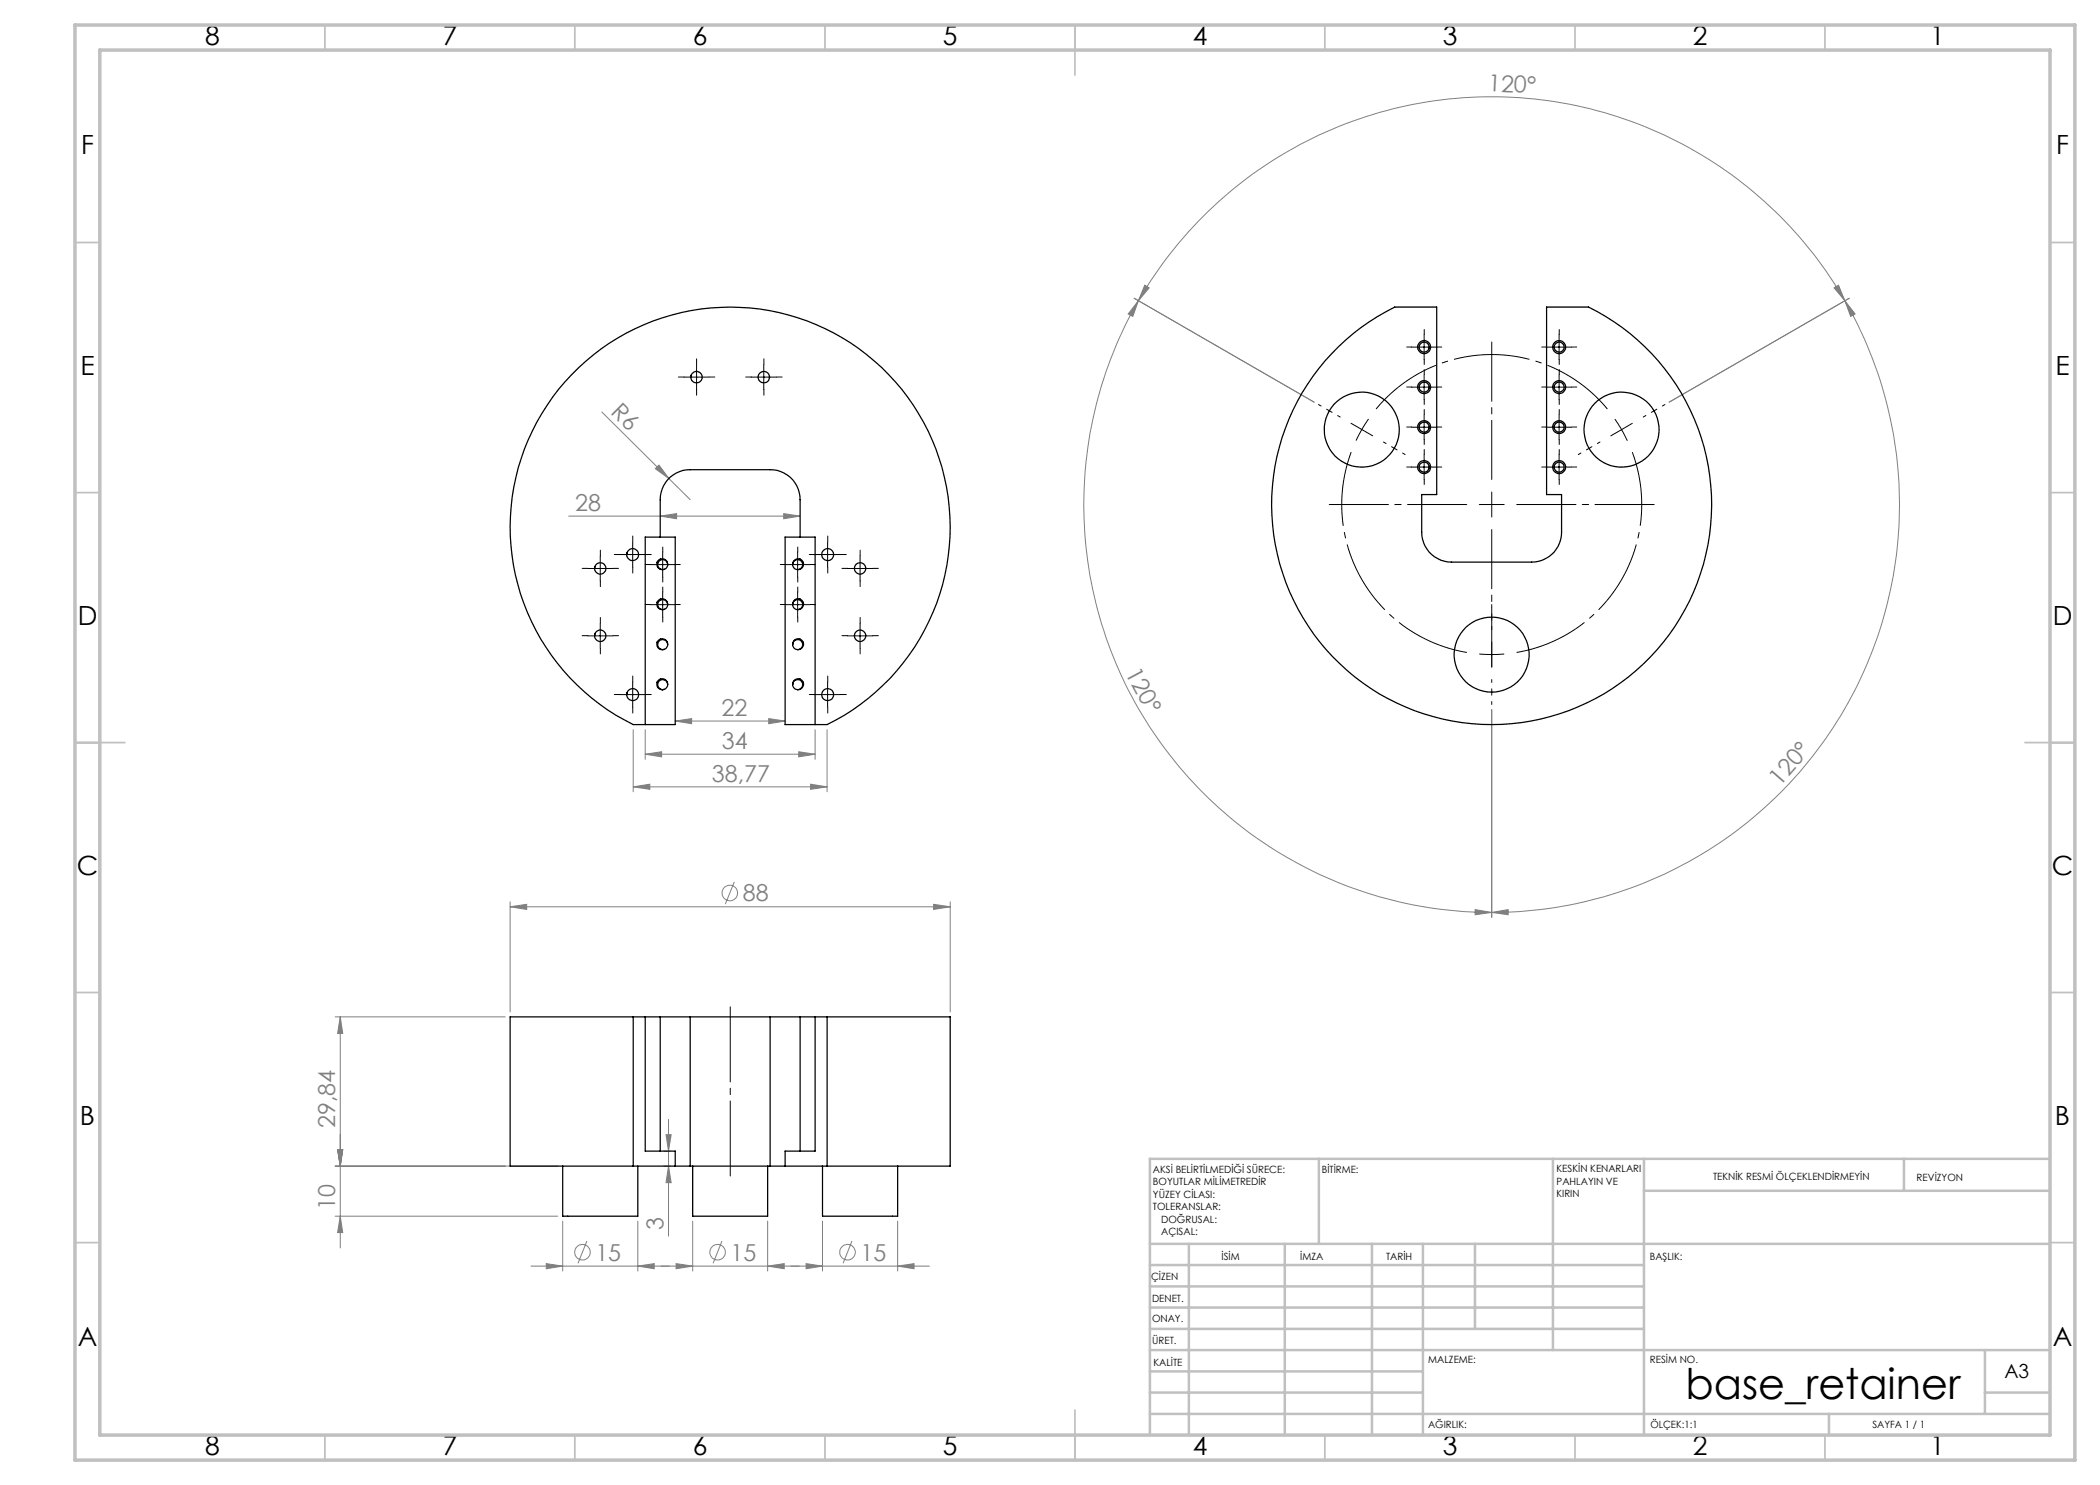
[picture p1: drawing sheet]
<svg xmlns="http://www.w3.org/2000/svg" width="420mm" height="297mm" viewBox="0 0 420 297" stroke-linecap="round" stroke-linejoin="round" font-family="sans-serif">
<g fill="none" stroke="#808080" stroke-width=".2">
<path d="M226.8 59.7l36 20.7M229 57l.8 .6-2.1 2.5zM366.8 57.6l.9-.6 1.3 3.1zM369.9 59.7l-36.1 20.7M227.7 60.1a81.6 81.6 0 0 1 141.3 0M227.7 60.1l-1.1 3.2-1-.5zM227.7 60.1a81.6 81.6 0 0 0 70.6 122.4M369 60.1l2 2.7-.9 .5zM369 60.1a81.6 81.6 0 0 1-70.7 122.4M120.4 82.4l17.6 17.5M131.1 93.7l.7-.7 2 2.7zM113.7 103.2h46.3"/>
<path d="M132 103.2l3.3-.5v1zM156.7 102.7l3.3 .5-3.3 .5zM126.6 157.4l3.4-.6v1.1zM126.6 145.9v12.5M126.6 157.4h38.8M129 150.8l3.3-.4v1zM129 145.9v6M129 150.8h34M135 144.2l3.3-.5v1zM135 144.2h22M153.7 143.7l3.3 .5-3.3 .5zM159.7 150.4l3.3 .4-3.3 .6z"/>
<path d="M162.1 156.8l3.3 .6-3.3 .5zM163 145.9v6M165.4 145.9v12.5M298.3 141.9v41.6M146.9 176.4l-1.8 4.4M102 181.4l3.3-.5v1zM102 180.4v22M102 181.4h88M186.7 180.9l3.3 .5-3.3 .5zM190 180.4v22M295 181.9l3.3 .6-3.3 .4zM298.3 182.5l3.3-.6v1z"/>
<path d="M67 203.4h34M68.1 203.4l.4 3.3h-1zM68.1 203.4v46.2M67 233.2h44.5M67.5 229.9h1l-.4 3.3zM132.7 233.2h1.3M132.7 230.2h1.3M133.2 226.9h1l-.5 3.3zM133.7 223.9v23.3M133.7 233.2l.5 3.3h-1zM67 243.2h44.5M68.1 243.2l.4 3.3h-1z"/>
<path d="M106.2 253.2h79.7M109.3 252.7l3.2 .5-3.2 .5zM112.5 244.2v10M117.4 248.2l-1.8 4.5M127.6 253.2l3.2-.5v1zM127.6 244.2v10M135.2 252.7l3.3 .5-3.3 .5zM138.5 244.2v10M144.4 248.2l-1.8 4.5M153.5 253.2l3.3-.5v1zM153.5 244.2v10M161.2 252.7l3.3 .5-3.3 .5z"/>
<path d="M164.5 244.2v10M170.4 248.2l-1.8 4.5M179.5 253.2l3.3-.5v1zM179.5 244.2v10"/>
<circle cx="146" cy="178.6" r="1.55"/>
<circle cx="116.5" cy="250.4" r="1.56"/>
<circle cx="143.5" cy="250.4" r="1.56"/>
<circle cx="169.5" cy="250.4" r="1.56"/>
</g>
<path d="M272.4 85.9l-1.2 2.2M272.4 85.9l1.3-2.1M298.3 130.9l2.5-.1M298.3 130.9l-2.5-.1" fill="none" stroke="#000" stroke-width=".2" stroke-dasharray="15.2 1.3 1.3 1.3" stroke-linecap="butt"/>
<path d="M270.2 90.4a30 30 0 0 0 23.2 40.1M321.5 81.8a30 30 0 0 0-46.3 0M303.3 130.5a30 30 0 0 0 23.2-40.1" fill="none" stroke="#000" stroke-width=".2" stroke-dasharray="15.2 1.3 1.3 1.3" stroke-dashoffset=".3" stroke-linecap="butt"/>
<g fill="none" stroke="#000" stroke-width=".2">
<path d="M136.8 75.4h5M139.3 72.9v5M150.2 75.4h5.1M152.8 72.9v5M282.3 69.4h5M282.3 77.4h5M284.8 66.9v5M284.8 74.9v5M309.3 69.4h5M309.3 77.4h5M311.8 66.9v5M311.8 74.9v5"/>
<path d="M282.3 85.4h5M282.3 93.4h5M284.8 82.9v5M284.8 90.9v5M309.3 85.4h5M309.3 93.4h5M311.8 82.9v5M311.8 90.9v5M323 83.8l1.3 2.1M324.3 85.9l1.2 2.3M324.3 85.9l-2.1 1.3M326.5 84.7l-2.2 1.2"/>
<path d="M117.5 113.7h5.1M120.1 111.2v5M124 110.9h5M126.5 108.4v5M130 112.9h5M132.5 110.4v5M132.5 118.4v5M157 112.9h5M159.5 110.4v5M159.5 118.4v5M163 110.9h5M165.5 108.4v5"/>
<path d="M169.5 113.7h5M172 111.2v5M117.5 127.2h5.1M120.1 124.7v4.9M124 138.9h5M126.5 136.4v5M130 120.9h5M157 120.9h5M163 138.9h5M165.5 136.4v5M169.5 127.2h5M172 124.7v4.9"/>
</g>
<g fill="none" stroke="#000" stroke-width=".2" stroke-dasharray="15.2 1.3 1.3 1.3">
<path d="M136.8 75.4h-1.1M139.3 72.9v-1.1M139.3 77.9v1.1M141.8 75.4h1.2M150.3 75.4h-1.2M152.8 72.9v-1.1M152.8 77.9v1.1M155.3 75.4h1.1M282.3 69.4h-1M282.3 77.4h-1M284.8 66.9v-1M284.8 71.9v1"/>
<path d="M284.8 74.9v-1M284.8 79.9v1M287.3 69.4h1M287.3 77.4h1M309.3 69.4h-1M309.3 77.4h-1M311.8 66.9v-1M311.8 71.9v1M311.8 74.9v-1M311.8 79.9v1M314.3 69.4h1M314.3 77.4h1"/>
<path d="M272.4 85.9l-2.2-1.2M272.4 85.9l2.1 1.3M282.3 85.4h-1M282.3 93.4h-1M284.8 82.9v-1M284.8 87.9v1M284.8 90.9v-1M284.8 95.9v1M287.3 85.4h1M287.3 93.4h1M309.3 85.4h-1M309.3 93.4h-1"/>
<path d="M311.8 82.9v-1M311.8 87.9v1M311.8 90.9v-1M311.8 95.9v1M314.3 85.4h1M314.3 93.4h1M117.6 113.7h-1.2M120.1 111.2v-1.2M120.1 116.2v1.1M122.6 113.7h1.1M124.1 110.9h-1.2M126.6 108.4v-1.2"/>
<path d="M126.6 113.4v1.2M129.1 110.9h1.2M130.1 112.9h-1M132.6 118.4v-1M132.6 110.4v-1M132.6 115.4v1M135.1 112.9h1M157.1 112.9h-1M159.6 118.4v-1M159.6 110.4v-1M159.6 115.4v1M162.1 112.9h1"/>
<path d="M163.1 110.9h-1.2M165.6 108.4v-1.2M165.6 113.4v1.2M168.1 110.9h1.2M169.5 113.7h-1.1M172 111.2v-1.2M172 116.2v1.1M174.5 113.7h1.2M298.3 100.9v-2.5M298.3 100.9h-2.5M298.3 100.9v2.5M298.3 100.9h2.5"/>
<path d="M117.6 127.1h-1.2M120.1 124.6v-1.1M120.1 129.6v1.2M122.6 127.1h1.1M124.1 138.9h-1.2M126.6 136.4v-1.2M129.1 138.9h1.2M130.1 120.9h-1M132.6 123.4v1M135.1 120.9h1M157.1 120.9h-1M159.6 123.4v1"/>
<path d="M162.1 120.9h1M163.1 138.9h-1.2M165.6 136.4v-1.2M168.1 138.9h1.2M169.5 127.1h-1.1M172 124.6v-1.1M172 129.6v1.2M174.5 127.1h1.2M298.3 130.9v2.5M298.3 130.9v-2.5M126.6 141.4v1.2M165.6 141.4v1.2"/>
</g>
<path d="M268 83.4l-4.3-2.5M276.7 88.4l4.3 2.5M320 88.4l-4.3 2.5M328.7 83.4l4.3-2.5M298.3 135.9v5M298.3 125.9v-5" fill="none" stroke="#000" stroke-width=".2" stroke-dasharray="15.2 1.3 1.3 1.3" stroke-dashoffset="14.6"/>
<path d="M298.3 95.9v-27.5M293.3 100.9h-27.5M298.3 105.9v27.5M303.3 100.9h27.5" fill="none" stroke="#000" stroke-width=".2" stroke-dasharray="15.2 1.3 1.3 1.3" stroke-dashoffset="3.4"/>
<path d="M146.1 201.4v33.8" fill="none" stroke="#000" stroke-width=".2" stroke-dasharray="15.2 1.3 1.3 1.3" stroke-dashoffset=".2"/>
<g fill="none" stroke="#c0c0c0" stroke-width=".35">
<path d="M65 5v5M115 5v5M165 5v5M215 5v10M265 5v5M315 5v5M365 5v5M15 48.5h5M410 48.5h5M15 98.5h5M410 98.5h5M15 148.5h10"/>
<path d="M405 148.5h10M15 198.5h5M410 198.5h5M15 248.5h5M410 248.5h5M65 287v5M115 287v5M165 287v5M215 282v10M265 287v5M315 287v5M365 287v5"/>
</g>
<g fill="none" stroke="#c0c0c0" stroke-width=".5">
<path d="M263.8 231.8v17M310.6 231.8v38.2M328.8 231.8v55.2M328.8 238.2h81.2M380.8 231.8v6.4M410 231.8h-180v55.2M230 248.8h180M230 257.3h98.8M230 253h98.8M237.8 248.8v38.2M257 248.8v38.2M274.4 248.8v38.2"/>
<path d="M284.6 248.8v38.2M295 248.8v17M230 265.8h98.8M230 261.5h98.8M230 278.5h54.6M230 274.3h54.6M230 270h180M397 278.5h13M397 270v12.8M230 282.8h180M365.8 282.8v4.2"/>
</g>
<path d="M15 5h400v287h-400zM20 10h390v277h-390z" fill="none" stroke="#c0c0c0" stroke-width=".7"/>
<g fill="#808080">
<path d="M131.1 93.7l.7-.7 2 2.7z"/>
<path d="M366.8 57.6l.9-.6 1.3 3.1zM229 57l.8 .6-2.1 2.5z"/>
<path d="M153.5 253.2l3.3-.5v1zM135.2 252.7l3.3 .5-3.3 .5z"/>
<path d="M129 150.8l3.3-.4v1zM159.7 150.4l3.3 .4-3.3 .6zM126.6 157.4l3.4-.6v1.1zM162.1 156.8l3.3 .6-3.3 .5zM102 181.4l3.3-.5v1zM186.7 180.9l3.3 .5-3.3 .5zM109.3 252.7l3.2 .5-3.2 .5zM127.6 253.2l3.2-.5v1zM161.2 252.7l3.3 .5-3.3 .5zM179.5 253.2l3.3-.5v1z"/>
<path d="M135 144.2l3.3-.5v1zM153.7 143.7l3.3 .5-3.3 .5z"/>
<path d="M298.3 182.5l3.3-.6v1zM369 60.1l2 2.7-.9 .5z"/>
<path d="M133.7 233.2l.5 3.3h-1zM133.2 226.9h1l-.5 3.3z"/>
<path d="M68.1 203.4l.4 3.3h-1zM67.5 229.9h1l-.4 3.3zM67.5 229.9h1l-.4 3.3zM68.1 243.2l.4 3.3h-1z"/>
<path d="M227.7 60.1l-1.1 3.2-1-.5zM295 181.9l3.3 .6-3.3 .4z"/>
<path d="M132 103.2l3.3-.5v1zM156.7 102.7l3.3 .5-3.3 .5z"/>
</g>
<g fill="none" stroke="#000" stroke-width=".25">
<path d="M138.2 75.1l-.1 .3M153.9 75.3v.2M267.7 69.3a43.4 43.4 0 0 1 11.2-7.9h8.4v37.5h-3v7.5a5.9 5.9 0 0 0 6 6h16a6 6 0 0 0 6-6v-7.5h-3v-37.5h8.4a44 44 0 0 1 17.7 63.3 44 44 0 0 1-64.9 10.3 44 44 0 0 1-2.8-65.7zM285.8 77.4v.3M285.8 69.4v.3M285.8 85.4v.3M285.8 93.4v.3M119 113.3l-.1 .4M125.4 110.5l-.1 .4M132 107.4v-7.5a5.9 5.9 0 0 1 6-6h16a5.9 5.9 0 0 1 6 6v7.5M132.9 113.8l-.4 .1M133.5 113a1 1 0 0 0-.9-1.1 1 1 0 0 0-1.1 1 1 1 0 0 0 1 1"/>
<path d="M158.5 112.9a1.09 1.09 0 0 1 1.1-1.2 1.09 1.09 0 0 1 1.1 1.2 1.09 1.09 0 0 1-1.2 1M158.5 112.9a.99 .99 0 0 1 1-1 .99 .99 0 0 1 1 1 .99 .99 0 0 1-1 1M158.5 112.9a.96 .96 0 0 0 1 1M173.1 113.6v.1M119 126.8l-.1 .4M125.4 138.5l-.1 .4M132.9 121.8l-.4 .1M132.9 129.9h-.4M132.9 137.9h-.4M133.5 120.9a1.09 1.09 0 0 0-1-1.2 1.09 1.09 0 0 0-1.2 1.2 1.09 1.09 0 0 0 1.2 1M133.5 120.9a.99 .99 0 0 0-1-1 .99 .99 0 0 0-1 1 .99 .99 0 0 0 1 1M133.5 128.9a1.09 1.09 0 0 0-1-1.2 1.09 1.09 0 0 0-1.2 1.2 1.09 1.09 0 0 0 1.2 1"/>
<path d="M133.5 128.9a1.01 1.01 0 0 0-1-1 1.01 1.01 0 0 0-1 1 1.01 1.01 0 0 0 1 1M133.5 136.9a1.1 1.1 0 0 0-1.1-1.2 1.1 1.1 0 0 0-1.1 1.2 1.1 1.1 0 0 0 1.2 1M133.5 136.9a1.01 1.01 0 0 0-1-1 1.01 1.01 0 0 0-1 1 1.01 1.01 0 0 0 1 1M133.5 136.9a1.02 1.02 0 0 1-1 1M133.5 128.9a.96 .96 0 0 1-1 1M133.5 120.9a.96 .96 0 0 1-1 1M158.5 128.9a1.09 1.09 0 0 1 1.1-1.2 1.09 1.09 0 0 1 1.1 1.2 1.09 1.09 0 0 1-1.2 1M158.5 128.9a1.01 1.01 0 0 1 1-1 1.01 1.01 0 0 1 1 1 1.01 1.01 0 0 1-1 1M158.5 136.9a1.09 1.09 0 0 1 1.1-1.2 1.09 1.09 0 0 1 1.1 1.2 1.09 1.09 0 0 1-1.2 1M158.5 136.9a1.01 1.01 0 0 1 1.1-1 1.01 1.01 0 0 1 .9 1 1.01 1.01 0 0 1-1 1M158.5 120.9a1.09 1.09 0 0 1 1.1-1.2 1.09 1.09 0 0 1 1.1 1.2 1.09 1.09 0 0 1-1.2 1M158.5 120.9a.99 .99 0 0 1 1-1 .99 .99 0 0 1 1 1 .99 .99 0 0 1-1 1"/>
<path d="M158.5 128.9a.96 .96 0 0 0 1 1M158.5 136.9a1.02 1.02 0 0 0 1 1M158.5 120.9a.96 .96 0 0 0 1 1M173.1 127v.2M129 144.9v-37.5h6v37.5h-8.4a44 44 0 0 1-14.9-67 44 44 0 0 1 68.7 0 44 44 0 0 1-15 67h-8.4v-37.5h6v37.5M126.6 203.4h-24.6v29.8h24.6M126.6 203.4h5.4M126.6 203.4v29.8M129 203.4v26.8h6v3M132 203.4h6M132 203.4v26.8M138 203.4h16"/>
<path d="M138 203.4v29.8M154 203.4h6M154 203.4v29.8M160 203.4v26.8M160 203.4h5.4M163 203.4v26.8h-6v3M165.4 203.4h24.6v29.8h-24.6M165.4 203.4v29.8M112.5 233.2v10h15.1v-10M126.6 233.2h8.4M135 233.2h3M138 233.2h16"/>
<path d="M138.5 233.2v10h15v-10M154 233.2h3M157 233.2h8.4M164.5 233.2v10h15v-10"/>
<circle cx="139.3" cy="75.4" r="1.15"/>
<circle cx="152.8" cy="75.4" r="1.15"/>
<circle cx="284.8" cy="69.4" r="1"/>
<circle cx="284.8" cy="77.4" r=".99"/>
<circle cx="284.8" cy="69.4" r="1.3"/>
<circle cx="284.8" cy="77.4" r="1.31"/>
<circle cx="311.8" cy="77.4" r="1.31"/>
<circle cx="311.8" cy="69.4" r="1.3"/>
<circle cx="311.8" cy="77.4" r=".99"/>
<circle cx="311.8" cy="69.4" r="1"/>
<circle cx="272.3" cy="85.9" r="7.5"/>
<circle cx="284.8" cy="93.4" r=".99"/>
<circle cx="284.8" cy="85.4" r=".99"/>
<circle cx="284.8" cy="85.4" r="1.3"/>
<circle cx="284.8" cy="93.4" r="1.3"/>
<circle cx="311.8" cy="93.4" r="1.3"/>
<circle cx="311.8" cy="85.4" r="1.3"/>
<circle cx="311.8" cy="85.4" r=".99"/>
<circle cx="311.8" cy="93.4" r=".99"/>
<circle cx="324.3" cy="85.9" r="7.5"/>
<circle cx="120.1" cy="113.7" r="1.14"/>
<circle cx="126.5" cy="110.9" r="1.18"/>
<circle cx="132.4" cy="112.8" r="1.09"/>
<circle cx="165.5" cy="110.9" r="1.2"/>
<circle cx="172" cy="113.7" r="1.13"/>
<circle cx="120.1" cy="127.2" r="1.14"/>
<circle cx="126.5" cy="138.9" r="1.2"/>
<circle cx="165.5" cy="138.9" r="1.2"/>
<circle cx="172" cy="127.2" r="1.13"/>
<circle cx="298.3" cy="130.9" r="7.5"/>
</g>
<text font-size="8.5" x="337.1" y="279.7">base_retainer</text>
<g font-size="5.3">
<text x="41" y="9">8</text>
<text x="88.5" y="9">7</text>
<text x="138.5" y="9">6</text>
<text x="188.5" y="9">5</text>
<text x="238.5" y="9">4</text>
<text x="288.5" y="9">3</text>
<text x="338.5" y="9">2</text>
<text x="386" y="9">1</text>
<text x="16.2" y="30.8">F</text>
<text x="411.2" y="30.8">F</text>
<text x="16.1" y="75">E</text>
<text x="411.1" y="75">E</text>
<text x="15.5" y="125">D</text>
<text x="410.5" y="125">D</text>
<text x="15.4" y="175">C</text>
<text x="410.4" y="175">C</text>
<text x="16" y="225">B</text>
<text x="411" y="225">B</text>
<text x="15.5" y="269.3">A</text>
<text x="410.5" y="269.3">A</text>
<text x="41" y="291">8</text>
<text x="88.5" y="291">7</text>
<text x="138.5" y="291">6</text>
<text x="188.5" y="291">5</text>
<text x="238.5" y="291">4</text>
<text x="288.5" y="291">3</text>
<text x="338.5" y="291">2</text>
<text x="386" y="291">1</text>
</g>
<g font-size="4.7" fill="#808080">
<text x="297.6" y="18.2" transform="rotate(3 297.6 18.2)">120°</text>
<text x="122" y="82.6" transform="rotate(45 122 82.6)">R6</text>
<text x="115.1" y="102.2">28</text>
<text x="225" y="134.5" transform="rotate(62 225 134.5)">120°</text>
<text x="144.3" y="143.2">22</text>
<text x="144.4" y="149.8">34</text>
<text x="142.4" y="156.3">38,77</text>
<text x="356" y="157.4" transform="rotate(-49 356 157.4)">120°</text>
<text x="148.5" y="180.3">88</text>
<text x="67" y="225.6" transform="rotate(-90 67 225.6)">29,84</text>
<text x="67" y="242" transform="rotate(-90 67 242)">10</text>
<text x="132.7" y="245.9" transform="rotate(-90 132.7 245.9)">3</text>
<text x="119.1" y="252.1">15</text>
<text x="146.1" y="252.1">15</text>
<text x="172.1" y="252.1">15</text>
</g>
<text font-size="3.9" x="400.9" y="275.5">A3</text>
<g font-size="2">
<text x="230.6" y="234.6">AKSİ BELİRTİLMEDİĞİ SÜRECE:</text>
<text x="230.6" y="237.1">BOYUTLAR MİLİMETREDİR</text>
<text x="230.6" y="239.6">YÜZEY CİLASI:</text>
<text x="264.4" y="234.6">BİTİRME:</text>
<text x="311.3" y="234.5">KESKİN KENARLARI</text>
<text x="311.3" y="237">PAHLAYIN VE</text>
<text x="311.3" y="239.5">KIRIN</text>
<text x="342.6" y="236">TEKNİK RESMİ ÖLÇEKLENDİRMEYİN</text>
<text x="383.3" y="236.2">REVİZYON</text>
<text x="230.6" y="242.1">TOLERANSLAR:</text>
<text x="232.2" y="244.6">DOĞRUSAL:</text>
<text x="232.2" y="247.1">AÇISAL:</text>
<text x="244.3" y="252">İSİM</text>
<text x="260" y="251.9">İMZA</text>
<text x="277.2" y="251.9">TARİH</text>
<text x="330" y="251.9">BAŞLIK:</text>
<text x="230.2" y="256.1">ÇİZEN</text>
<text x="230.4" y="260.3">DENET.</text>
<text x="230.4" y="264.4">ONAY.</text>
<text x="230.5" y="268.8">ÜRET.</text>
<text x="230.7" y="273.1">KALİTE</text>
<text x="285.7" y="272.5">MALZEME:</text>
<text x="330" y="272.5">RESİM NO.</text>
<text x="285.6" y="285.5">AĞIRLIK:</text>
<text x="330.1" y="285.6">ÖLÇEK:1:1</text>
<text x="374.5" y="285.6">SAYFA 1 / 1</text>
</g>
</svg>
